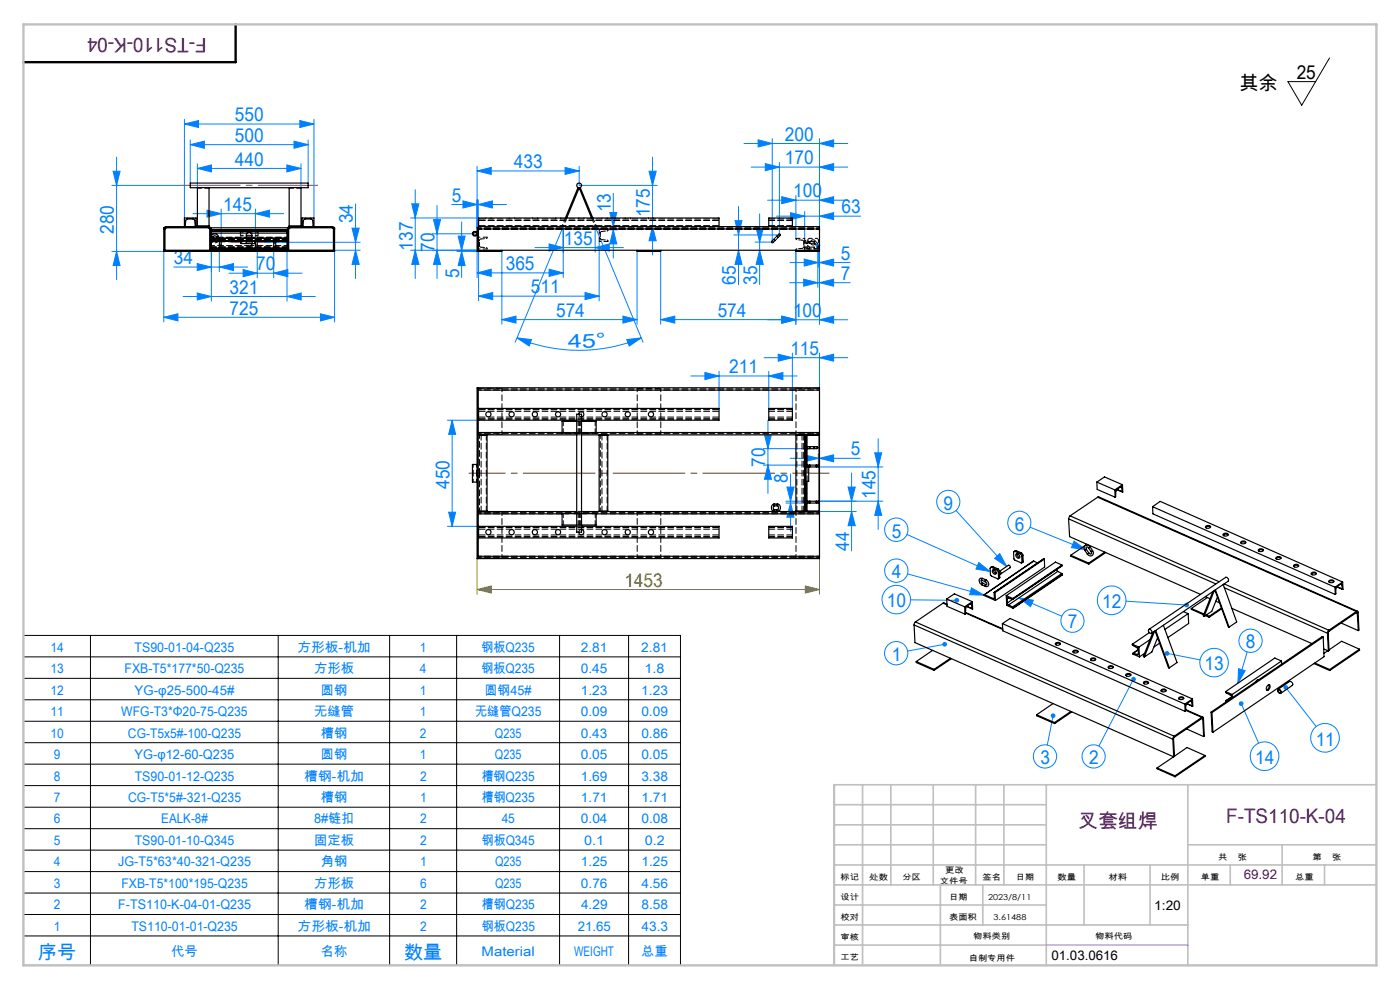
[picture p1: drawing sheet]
<svg xmlns="http://www.w3.org/2000/svg" width="297mm" height="210mm" viewBox="0 0 297 210" stroke-linecap="round" stroke-linejoin="round" font-family="sans-serif">
<g fill="none" stroke="#0080ff" stroke-width=".21">
<path d="M23.7 39.3h14.6M24 36.3h1.5l-.8 3zM24.7 33.3v26M39.1 26.3l3-.7v1.4zM39.1 25.3v20.9M39.1 26.3h27.5M40.4 30.7l3-.8v1.6zM40.4 29.7v9.1M40.4 30.7h25M41.9 35.7l3-.7v1.5zM41.9 34.7v5.1M41.9 35.7h22"/>
<path d="M60.9 35l3 .7-3 .8zM62.4 29.9l3 .8-3 .8zM63.6 25.6l3 .7-3 .7zM63.9 34.7v5.1M65.4 29.7v9.1M66.6 25.3v20.9M101.2 36.3l3-.8v1.5zM101.2 35.3v13M101.2 36.3h21.7M119.9 35.5l3 .8-3 .7zM122.9 35.3v4h16.5M137.7 36.3h1.5l-.8 3z"/>
<path d="M138.4 33.3v20.8M157.8 30.4h22M159.3 35.4h20.5M160.8 29.7l3 .7-3 .8zM162.3 34.7l3 .7-3 .8zM163.8 29.4v22h-3.6M165.3 34.5v15.3h-9.6M173.8 35.4l3-.7v1.5zM173.8 30.4l3-.7v1.5zM173.8 29.4v19.2M23.7 53.3h11.2M24.7 53.3l.8 3h-1.5z"/>
<path d="M34.7 53.1v15.2M36.9 56.6h15.6M40.9 45.3h19.3M41.8 55.9l3 .7-3 .8zM43.9 44.6l3 .7-3 .8zM44.8 52.9v11M46.5 56.6l3-.7v1.5zM46.5 52.8v4.8M46.9 44.3v7.7M48.6 58h15.5M51.6 57.2l3 .8-3 .7zM54.2 45.3l3-.7v1.5z"/>
<path d="M54.2 44.3v6.3M54.6 52.8v6.1M56.1 51.4h20.3M58.1 58l3-.8v1.5zM58.1 52.6v6.3M60.9 52.9v11M60.9 53.1h15.5M71 53.1v15.2M74.7 48.4h1.5l-.8 3zM75.4 53.1l.8 3h-1.5zM75.4 43.3v15.8M87.1 53.1h14.4"/>
<path d="M87.1 46.2h14.4M87.3 43.2h1.6l-.8 3zM88.1 53.1l.8 3h-1.6zM88.1 40.2v18.9M91.7 49.6h9M92 46.6h1.5l-.8 3zM92.7 53.1l.8 3h-1.5zM92.7 43.6v15.5M95.8 43.4h11.7M96.9 53.3h4.6M97.2 50.1h1.5l-.8 3zM97.9 53.3l.8 3h-1.5z"/>
<path d="M97.9 47.1v11.8M98.2 42.6l3 .8-3 .7zM101.2 57.9l3-.8v1.5zM101.2 53.3v5.6M101.2 57.9h18.3M101.5 43.4l3-.8v1.5zM101.5 42.4v5.7M101.5 48.1v15.7M106.5 53.3v15.5M113.5 52.5h18.8M116.5 57.1l3 .8-3 .7zM116.5 51.7l3 .8-3 .8z"/>
<path d="M119.5 58.9v-10.9l-10.2 24.6M125.8 48.1h1M125.9 47.7l.7 .7M126.3 52.5l3-.8v1.6zM126.3 47.6v5.9M126.3 48l10.1 24.6M126.6 47.7l-.7 .7M127.1 51.2v12.6M128.9 48.7h2.2M129.4 45.1h1.4l-.7 3zM130.1 48.7l.7 3h-1.4zM130.1 41v13.7"/>
<path d="M135.1 53.3v15.5M138.4 48.1l.8 3h-1.5zM140.2 53.3v15.5M155.9 46.8h1.5l-.7 3zM156.7 53.1l.7 3h-1.5zM156.7 43.8v16.6M160.4 48.4h1.5l-.8 3zM161.1 53.1l.8 3h-1.5zM161.1 45.4v15M162.8 42.5h17M164.7 45.9h17.9M165.8 41.7l3 .8-3 .7z"/>
<path d="M167.5 60h12.9M167.6 55.7h12.8M167.7 45.1l3 .8-3 .7zM168.8 41.5v9.1M168.8 53.3v15.5M170.5 59.2l3 .8-3 .7zM170.6 55l3 .7-3 .7zM170.7 44.9v5.7M173 52h1M173.1 51.7l.7 .7M173.5 51.5v9.5M173.6 52.6v4.1"/>
<path d="M173.8 55.7l3-.7v1.4zM173.8 45.9l3-.8v1.5zM173.8 53.1v15.7M173.8 60l3-.8v1.5zM173.8 42.5l3-.8v1.5zM173.8 51.7l-.7 .7M34.7 67.3l3-.7v1.5zM34.7 67.3h36.3M38.8 62.9h28.1M41.8 62.2l3 .7-3 .7zM60.9 62.9l3-.7v1.4zM68 66.6l3 .7-3 .8z"/>
<path d="M101.5 62.8l3-.8v1.6zM101.5 62.8h25.6M106.5 67.8l3-.7v1.4zM106.5 67.8h28.6M109.7 71.7l3 .3-.4 1.4zM109.7 71.7a34.1 34.1 0 0 0 26.3 0M124.1 62l3 .8-3 .8zM132.2 67.1l2.9 .7-2.9 .7zM133 72l3-.3-2.5 1.7zM140.2 67.8l3-.7v1.4zM140.2 67.8h28.6M146.5 79.8h22.6"/>
<path d="M149.5 79l3 .8-3 .7zM152.5 78.8v7.8M162.1 75.9h17.7M162.8 67.8h17M163.1 79.8l3-.8v1.5zM163.1 78.8v7.8M165.1 75.1l3 .8-3 .7zM165.8 67.1l3 .7-3 .8zM165.8 67.1l3 .7-3 .7zM168.1 74.9v11.7M173.8 67.8l3-.7v1.5zM173.8 75.9l3-.8v1.5z"/>
<path d="M173.8 74.9v7.4M94.9 89.1h6.6M95.9 89.1l.8 3h-1.5zM95.9 89.1v22.5M161.9 98.7h9.4M161.9 95.2h9.9M162.2 92.2h1.5l-.8 3zM162.9 98.7l.8 3h-1.5zM162.9 89.1v15.6M167.6 97.2h14.9M170.6 96.5l3 .7-3 .8zM173.6 96.2v2.5"/>
<path d="M173.6 99.1h13.7M173.8 97.2l3-.7v1.5zM185.6 96.1h1.4l-.7 3zM186.3 93.1v19.2M94.9 111.6h6.6M95.2 108.6h1.5l-.8 3zM166.7 106.3h4.6M166.7 106.7h4.6M166.9 103.3h1.6l-.8 3zM167.7 106.7l.8 3h-1.6zM167.7 100.5v12.2M173.6 106.3h13.7"/>
<path d="M173.8 108.5h7.8M179.9 103.3h1.5l-.7 3zM180.7 108.5l.7 3h-1.5zM180.7 100.3v16.6M186.3 106.3l.7 3h-1.4zM192.4 113.4l17.7 7.8M202.8 108.3l10.8 11.9M207.6 119.3l2.5 1.9-3.1-.5zM211 118.5l1.1-1.1 1.5 2.8zM218.5 111.8l11.9 4.8M227.9 114.8l2.5 1.8-3.1-.4zM192.5 121.7l16.3 4.6"/>
<path d="M193.2 127.2l9.8 .1M200.4 136.7l-7.9 1.4M206.1 124.7l2.7 1.6-3.1-.2zM216.1 126.8l3.1 .5-.6 1.4zM216.1 126.8l9.1 3.9M238.9 127.5l12.8 .8M247.6 138.6l7 1.4M264.6 138.3l-2 6.6M223.4 151.8l-1.2 6.2M240.5 144.1l-7.4 14.2M262.7 141.8l1.5 .5-1.6 2.6zM263.3 149.3l3.7 8.3"/>
<path d="M272.8 145.8l6.4 8.3"/>
<circle cx="190.1" cy="112.4" r="2.48"/>
<circle cx="201.2" cy="106.5" r="2.46"/>
<circle cx="216.2" cy="110.9" r="2.46"/>
<circle cx="190.1" cy="138.6" r="2.46"/>
<circle cx="190.1" cy="121" r="2.48"/>
<circle cx="190.2" cy="127.2" r="3"/>
<circle cx="227.5" cy="131.7" r="2.45"/>
<circle cx="235.8" cy="127.3" r="3"/>
<circle cx="265.3" cy="135.9" r="2.47"/>
<circle cx="257.6" cy="140.5" r="3"/>
<circle cx="281.1" cy="156.5" r="3"/>
<circle cx="221.7" cy="160.5" r="2.47"/>
<circle cx="232" cy="160.4" r="2.46"/>
<circle cx="268.2" cy="160.4" r="3"/>
</g>
<path d="M101.2 118.5v7.5M173.8 118v8M101.2 125.1l3-.8v1.5zM101.2 125.1h72.6M170.9 124.3l2.9 .8-2.9 .7z" fill="none" stroke="#808000" stroke-width=".21"/>
<g fill="none" stroke="#000" stroke-width=".21">
<path d="M282 12.3l-5.8 10-3-5h5.9M5 134.8h139.4v70h-139.4zM5 139.3h139.4M19.2 134.8v70M59 134.8v70M82.7 134.8v70M96.9 134.8v70M118.7 134.8v70M133.3 134.8v70M5 143.9h139.4M5 148.4h139.4M5 153h139.4"/>
<path d="M5 157.5h139.4M5 162.1h139.4M5 166.6h139.4M5 171.2h139.4M5 175.8h139.4M5 180.3h139.4M5 184.9h139.4M5 189.4h139.4M5 194h139.4M5 198.5h139.4"/>
</g>
<path d="M175.9 100.4h-76.4" fill="none" stroke="#f00" stroke-width=".21" stroke-dasharray="15.2 1.3 1.3 1.3" stroke-dashoffset="7.5"/>
<path d="M49.2 51.4h7" fill="none" stroke="#f00" stroke-width=".21" stroke-dasharray="15.2 1.3 1.3 1.3" stroke-dashoffset="13.6"/>
<path d="M38.4 39.3h29" fill="none" stroke="#f00" stroke-width=".21" stroke-dasharray="15.2 1.3 1.3 1.3" stroke-dashoffset="2.6"/>
<path d="M50 5.2v8h-45" fill="none" stroke="#000" stroke-width=".5"/>
<g fill="none" stroke="#c0c0c0" stroke-width=".35">
<path d="M177 179.2h45M177 175h45M177 170.7h45M183 166.5v38.2M189 166.5v21.2M198 166.5v21.2M207 166.5v21.2M213 166.5v21.2M222 166.5v38.3M252 179.2h40M252 166.5v38.3M272 179.2v8.5"/>
<path d="M292 166.5h-115v38.3M177 183.5h115M177 196.2h75M177 192h45M177 187.7h115M199.5 187.7v17.1M208.5 187.7v8.5M230 183.5v12.7M244 183.5v12.7M261 183.5v4.2M281 183.5v4.2M177 200.5h45"/>
</g>
<path d="M5 5.2h287v199.6h-287z" fill="none" stroke="#c0c0c0" stroke-width=".5"/>
<path d="M222 200.5h30" fill="none" stroke="#8000ff" stroke-width=".21"/>
<g fill="#0080ff">
<path d="M227.9 114.8l2.5 1.8-3.1-.4zM251.5 127.9a.5 .5 0 0 0 0 .9 .5 .5 0 0 0 .7-.4l-.5-.1 .5 .1a.5 .5 0 0 0-.2-.5 .5 .5 0 0 0-.5 0zM223 151.5a.5 .5 0 0 0 .1 .7 .5 .5 0 0 0 .7-.2 .5 .5 0 0 0-.3-.7l-.1 .5 .1-.5zM272.5 145.4a.49 .49 0 0 0-.1 .9 .49 .49 0 0 0 .8-.3 .49 .49 0 0 0-.6-.6h-.1l.3 .4zM262.9 148.9a.5 .5 0 0 0 .2 .8 .5 .5 0 0 0 .7-.4 .5 .5 0 0 0-.7-.5l.2 .5-.2-.5zM262.7 141.8l1.5 .5-1.6 2.6zM240.2 143.6a.49 .49 0 0 0-.1 .8 .49 .49 0 0 0 .7 0 .49 .49 0 0 0-.1-.8l-.2 .5 .2-.5zM247.3 138.2l-.2 .3 .5 .1-.5-.1a.5 .5 0 0 0 .5 .6 .5 .5 0 0 0 .5-.7 .5 .5 0 0 0-.8-.2zM216.1 126.8l3.1 .5-.6 1.4zM200.1 136.3a.51 .51 0 0 0 .1 .8 .51 .51 0 0 0 .7-.5l-.5 .1 .5-.1-.1-.2a.47 .47 0 0 0-.7-.1zM202.7 126.9a.5 .5 0 0 0 0 .9 .5 .5 0 0 0 .8-.5h-.5h.5a.53 .53 0 0 0-.8-.4zM206.1 124.7l2.7 1.6-3.1-.2zM207.6 119.3l2.5 1.9-3.1-.5zM211 118.5l1.1-1.1 1.5 2.8z"/>
<path d="M170.5 59.2l3 .8-3 .7zM173.8 60l3-.8v1.5z"/>
</g>
<path d="M170.9 124.3l2.9 .8-2.9 .7zM101.2 125.1l3-.8v1.5z" fill="#808000"/>
<g fill="#0080ff">
<path d="M173.8 55.7l3-.7v1.4zM170.6 55l3 .7-3 .7zM173.8 45.9l3-.8v1.5zM167.7 45.1l3 .8-3 .7zM173.8 67.8l3-.7v1.5zM165.8 67.1l3 .7-3 .8zM173.8 75.9l3-.8v1.5zM165.1 75.1l3 .8-3 .7zM163.1 79.8l3-.8v1.5zM149.5 79l3 .8-3 .7z"/>
<path d="M101.5 62.8l3-.8v1.6zM124.1 62l3 .8-3 .8zM165.8 41.7l3 .8-3 .7zM173.8 42.5l3-.8v1.5zM162.3 34.7l3 .7-3 .8zM173.8 35.4l3-.7v1.5zM160.8 29.7l3 .7-3 .8zM173.8 30.4l3-.7v1.5zM140.2 67.8l3-.7v1.4zM165.8 67.1l3 .7-3 .7zM106.5 67.8l3-.7v1.4zM132.2 67.1l2.9 .7-2.9 .7zM98.2 42.6l3 .8-3 .7zM101.5 43.4l3-.8v1.5zM101.2 36.3l3-.8v1.5zM119.9 35.5l3 .8-3 .7zM101.2 57.9l3-.8v1.5zM116.5 57.1l3 .8-3 .7zM116.5 51.7l3 .8-3 .8zM126.3 52.5l3-.8v1.6zM170.6 96.5l3 .7-3 .8zM173.8 97.2l3-.7v1.5zM34.7 67.3l3-.7v1.5zM68 66.6l3 .7-3 .8zM40.4 30.7l3-.8v1.6zM62.4 29.9l3 .8-3 .8z"/>
<path d="M39.1 26.3l3-.7v1.4zM63.6 25.6l3 .7-3 .7z"/>
<path d="M43.9 44.6l3 .7-3 .8zM54.2 45.3l3-.7v1.5zM51.6 57.2l3 .8-3 .7zM58.1 58l3-.8v1.5z"/>
<path d="M41.8 55.9l3 .7-3 .8zM46.5 56.6l3-.7v1.5z"/>
<path d="M109.7 71.7l3 .3-.4 1.4zM133 72l3-.3-2.5 1.7z"/>
<path d="M88.1 53.1l.8 3h-1.6zM87.3 43.2h1.6l-.8 3zM130.1 48.7l.7 3h-1.4zM129.4 45.1h1.4l-.7 3zM186.3 106.3l.7 3h-1.4zM185.6 96.1h1.4l-.7 3zM167.7 106.7l.8 3h-1.6zM166.9 103.3h1.6l-.8 3zM162.9 98.7l.8 3h-1.5zM162.2 92.2h1.5l-.8 3z"/>
<path d="M92 46.6h1.5l-.8 3zM92.7 53.1l.8 3h-1.5zM97.2 50.1h1.5l-.8 3zM97.9 53.3l.8 3h-1.5zM137.7 36.3h1.5l-.8 3zM138.4 48.1l.8 3h-1.5zM160.4 48.4h1.5l-.8 3zM161.1 53.1l.8 3h-1.5zM155.9 46.8h1.5l-.7 3zM156.7 53.1l.7 3h-1.5zM95.9 89.1l.8 3h-1.5zM95.2 108.6h1.5l-.8 3zM179.9 103.3h1.5l-.7 3zM180.7 108.5l.7 3h-1.5zM74.7 48.4h1.5l-.8 3zM75.4 53.1l.8 3h-1.5zM24 36.3h1.5l-.8 3zM24.7 53.3l.8 3h-1.5z"/>
<path d="M41.8 62.2l3 .7-3 .7zM60.9 62.9l3-.7v1.4z"/>
<path d="M41.9 35.7l3-.7v1.5zM60.9 35l3 .7-3 .8z"/>
</g>
<g fill="none" stroke="#000" stroke-width=".25">
<path d="M41.9 39.8h-1.5v-1h25v1h-1.5M44.3 39.8h17M122.6 39.8l-2.7 6.4M122.7 39.8l.2 .1M122.9 39.9l-2.7 6.3M122.9 39.9l2.6 6.3M123 39.8l-.1 .1M123.1 39.8l2.7 6.4M34.8 48.3l-.1 5h36.3l-.1-5M34.9 53.1v.2M35 48.6v4.5M35.2 48.3l-.2 .3"/>
<path d="M35.2 48.1l-.4 .2-.1 .3h.3M35.2 48.3h9M35.2 48.1v.2M39.1 46.2h2.5v1.9l-.2-.2-.1-1.2-.3-.2h-1.5l-.1 .2-.1 1.2-.2 .2zM41.9 48v-8.2h2.4v8.2l-9.1 .1M41.9 47.9h2.4M44.2 48.3l.3 .3M44.2 48.3l.1-.2 .4 .2v.3M44.5 48.6h.2M44.5 48.6v4.5M44.6 53.1v.2M44.7 48.3h16.4"/>
<path d="M44.7 48.6v4.5h-10M44.8 51l-.1-.1 .1 .3M44.8 48.9v.1M44.8 49.1v.4M44.8 52.8v.1M44.8 52.6v.2M44.8 51.1h.1M44.8 52.9v.2h16.1v-.2M44.8 51.1h1.7M44.8 48.9h16.1M44.8 49v.1M44.8 49.5v.4"/>
<path d="M44.8 51.1v1.5M44.8 49h16.1M44.8 49.1h16.1M44.8 49.5h7.7M44.8 52.6h13.3M44.8 52.9h16.1M44.8 52.8h16.1M45.1 50.3a.46 .46 0 0 1 .8 0M45.1 50.3l-.2 .1a.54 .54 0 0 1 .1-.7 .54 .54 0 0 1 .6-.1l.5 .2 .2 .5M45.1 50.3v.3M45.1 50.5h.8M45.9 50.3l.2 .1 .2-.1"/>
<path d="M45.9 50.3v.3M46.3 50.3v.3M46.3 50.5h6.2M46.5 50.6v.4M46.5 51v1.8M46.5 51h.4M46.9 50.6v.4M46.9 51v1.8M46.9 51.1h7.3M46.9 51.1h4.2M51.1 51.1v.6h3v-.6M52.4 50.3h1"/>
<path d="M52.4 50.4h.9M52.5 49.5h.7M52.5 49.5a.63 .63 0 0 0 0 1M52.5 50.5l.2 .1M53.2 50.5l-.2 .1M53.2 49.5h.1a.62 .62 0 0 1-.1 1M53.2 49.5h7.7M53.2 50.5h7.7M54.1 51.1h.1M54.2 51v1.8M54.2 50.6v.4M54.2 51h.4"/>
<path d="M54.6 51v1.8M54.6 50.6v.4M54.6 51.1h6.3M58.1 52.6v-1a.26 .26 0 0 1 0-.3 .26 .26 0 0 1 .4 0 .26 .26 0 0 1 0 .3v1M58.1 52.6l.1 .2 .3-.2M58.5 52.6h2.4M60.9 48.9v.1M60.9 49.1v.4M60.9 52.8v.1M60.9 52.6v.2M60.9 51.1h.1M60.9 50.6h-16.1v.5"/>
<path d="M60.9 49v.1M60.9 49.5v1.6M60.9 51.1v1.5M61 48.6h.2M61 48.6v4.5h10M61.1 53.1v.2M61.2 48.6v4.5M61.3 47.9h2.6M61.5 48.3l-.3 .3M61.5 48.3v-.2h-.2l-.3 .5M61.5 48.3h9M63.9 48v-8.2h-2.6v8.2l9.2 .1"/>
<path d="M64.1 46.2h2.5v1.9l-.2-.1-.1-1.3-.3-.2h-1.3l-.2 .1-.2 1.4-.2 .1zM70.5 48.3l.2 .3M70.5 48.1l.4 .2 .1 .3h-.3M70.5 48.1v.2M70.7 48.6v4.5M70.9 53.1v.2M101.5 48.3v-.2h72.3v.5M101.5 48.3h-.3v5h5.3v-.2M101.5 48.3v5M101.5 48.6h72.3M101.5 53.1h72.3M101.5 48.1v-1.9h51v1.9"/>
<path d="M135.1 53.1v.2h5.1v-.2M163.1 48.1v-1.9h5v1.9M173.8 48.6v4.7h-5v-.2M101.2 98.5h-1v3.8h1M101.5 91.7v17.3M101.5 82.3v.5M101.5 82.8v8.9M101.5 92.3h1.8v16.1h-1.8M101.5 82.8h72.3M101.5 92.2h20.8M101.5 91.7h17.7M122.3 87.9h1.1v25h-1.1z"/>
<path d="M122.3 89.1h-20.8v-2.5h51v2.5h-29.1M122.3 89.4h-3.1v2.5h3.1M122.8 87.9a.55 .55 0 0 1 .5-.6 .55 .55 0 0 1 .6 .6 .55 .55 0 0 1-.5 .5M123.4 89.4h3.1v2.5h-3.1M126.5 91.7h47.3M127.1 92.3h1.8v16.1h-1.8zM163.1 86.6h5v2.5h-5zM170.7 92.3v16.1M170.9 92.3h.1M170.9 92.3h-2.1v16.1h2.1M170.9 92.3v16.1M171 99.1h.6v3h-.6"/>
<path d="M171 92.3h.2M171 92.3v16.1M171.2 92.3h2.6M171.2 92.3v2.4M171.2 95.2v3.9M171.8 94.7h-.4a.29 .29 0 0 0-.4 .1 .29 .29 0 0 0 0 .4 .29 .29 0 0 0 .4 0h.4M171.8 98.7h-.5v.4h.5M171.8 94.7v.5M171.8 95.2h.9M171.8 94.7h.9M171.8 98.7v.4M171.8 99.1h1.4"/>
<path d="M171.8 98.7h1.4M172.7 94.7h.3a.29 .29 0 0 1 .4 .1 .29 .29 0 0 1 0 .4 .29 .29 0 0 1-.4 0h-.3M172.7 94.7v.5M173.2 98.7h.4v.4h-.4M173.2 98.7v.4M173.8 92.3v16.1M173.8 82.8v-.5h-72.6v36.2h72.6v-.5M173.8 91.7v.5h-50.4M173.8 82.8v8.9M101.5 118v.5M101.5 109v9M101.5 118h72.3"/>
<path d="M101.5 108.5h20.8M101.5 109h17.7M122.3 111.6h-20.8v2.5h51v-2.5h-29.1M122.3 108.9h-3.1v2.5h3.1M123.4 112.3a.56 .56 0 0 1 .5 .6 .56 .56 0 0 1-.6 .5 .56 .56 0 0 1-.5-.5M123.4 108.5h50.4v.5M123.4 108.9h3.1v2.5h-3.1M126.5 109h47.3M163.1 111.6h5v2.5h-5zM164.3 106.9a.82 .82 0 0 0-.6 .8 .82 .82 0 0 0 .6 .8l-.2-.2 .2-.2M164.3 107.3a.49 .49 0 0 0 0 .8M164.3 106.9l-.2 .2 .2 .2"/>
<path d="M164.3 108.1h.6M164.3 107.3h.6M164.3 106.9h.6M164.9 106.9a.76 .76 0 0 1 .7 .8 .76 .76 0 0 1-.8 .7l.1-.3M164.9 107.3a.45 .45 0 0 1 .3 .4 .45 .45 0 0 1-.3 .4M164.9 106.9l-.1 .2 .1 .2M170.9 108.4h.1M171 108.4h.2M171.2 108.4h2.6M171.2 102.1v6.3M171.8 106.3h-.5v.4h.5M171.8 106.3v.4"/>
<path d="M171.8 106.3h1.4M171.8 106.7h1.4M173.2 106.3h.4v.4h-.4M173.2 106.3v.4M173.8 109v9M215.3 117h-.2l-.1 .2 .1 1.5 1.5 .7 .2-.1M215.3 117l1.1 .5M215.6 116.8l-.5 .2M215.6 116.8l-.3 .2M215.6 116.8l1.1 .5M215.6 117.5a.57 .57 0 0 1 .6 .3 .57 .57 0 0 1-.1 .6 .62 .62 0 0 1-.5-.9zM215.8 117.4v.5l.5 .3"/>
<path d="M216.4 117.5l.3 .4M216.7 117.3l.3 .4M216.7 117.3l-.3 .2M216.7 117.9l.1 1.4M217 117.7l-.3 .2M217 117.7l.1 1.4M217.1 119.1l-.4 .3M217.1 119.1l-.3 .2M219.3 119l-10.5 7.1M219.3 119l.8 .4M221.4 118.6l-10.5 7.1M221.4 118.6l-10.4 7.1"/>
<path d="M221.4 118.6h.1M221.5 118.6l-10.4 7.1M221.5 118.6l.1 1.7-10.4 7.1M225.3 119.9l-10.4 7.1M225.3 119.9l-1.4-.7-10.4 7.2M225.3 119.9v.1M225.3 120l-10.5 7.1M225.3 120l-10.4 7.1M226.7 110.1l.2 3.7 27.8 12.3M226.7 110.1l31.2 13.8M227 109.4l-.3 .7M227 109.4l31.6 14"/>
<path d="M227.2 117.8v.2l3.8 1.7M227.2 117.8l3.8 1.6M230.2 116.8l.5 .7M230.5 116.5l-.3 .3M230.5 116.5l.5 .8M230.6 115.5l-3.4 2.3M230.7 117.5h.1M230.9 116.2a.29 .29 0 0 0-.4-.2 .29 .29 0 0 0 0 .5M230.9 116.2l.6 .8M231 119.4v.3M231 117.3l-.3 .2M231.2 116a.68 .68 0 0 0-1-.3 .68 .68 0 0 0 0 1.1"/>
<path d="M231.2 116l-.3 .2M231.2 116l.6 .8M231.5 117a.3 .3 0 0 1 0 .5 .3 .3 0 0 1-.5-.2M231.8 116.8a.67 .67 0 0 1-.1 1 .67 .67 0 0 1-1-.3M231.8 116.8l-.3 .2M232.7 102.3l3.8 1.6M232.7 102.3l1.6-1.1 3.8 1.6M232.7 102.3l.1 1.5 3.8 1.7M232.9 105.5l.2-.1 54.9 24.3M232.9 105.5l-5.9 3.9M232.9 105.5l54.9 24.2M234.4 117.1l-3.4 2.3"/>
<path d="M234.6 117.2l-3.6 2.5M236.5 103.9l.1 1.6M236.9 103.8l1.2 .6M236.9 103.8l-.2 .3-.1 1.4M237 103.8l1.1 .5M237.7 103.3l.2 .1M237.7 103.3l-.8 .5M237.9 103.4l.2 .9M238.1 102.8l.1 1.6-.1-.1M238.1 102.8l-1.6 1.1M244.5 107.5l1.6-1.1 38.7 17.1M244.5 107.5l38.7 17.1"/>
<path d="M244.5 107.5l.1 1.5 38.7 17.1M255.8 111.6a.67 .67 0 0 1 1 .2 .57 .57 0 0 1-.6 .3 .57 .57 0 0 1-.4-.5zM256.8 111.8l-.7-.2-.3 .3M259.5 113.3a.58 .58 0 0 1 .6-.2 .58 .58 0 0 1 .4 .4 .61 .61 0 0 1-1-.1zM260.5 113.5l-.6-.2-.4 .2M263.2 115a.55 .55 0 0 1 .6-.3 .55 .55 0 0 1 .4 .5 .6 .6 0 0 1-1-.2zM264.3 115.1l-.5-.2-.6 .3M267 116.5a.54 .54 0 0 1 .6-.1 .54 .54 0 0 1 .4 .4 .6 .6 0 0 1-1.1-.1zM268 116.8l-.6-.2-.5 .2M270.8 118.2a.53 .53 0 0 1 .5-.2 .53 .53 0 0 1 .4 .5 .6 .6 0 0 1-1-.2zM271.7 118.4l-.6-.2-.4 .3M274.5 119.9a.53 .53 0 0 1 .6-.2 .53 .53 0 0 1 .3 .4 .64 .64 0 0 1-1-.1z"/>
<path d="M193.9 132.6l54.9 24.2M193.9 132.6l.2 3.7 54.9 24.2M194.2 131.9l-.3 .7M194.2 131.9l54.9 24.3M197.8 138l-3.4 2.3M200.1 127.9h.1l.7 .3M200.1 127.9l-5.9 4M200.1 127.9l.8 .4M200.8 127.1l3.8 1.6M200.8 127.1l1.7-1.1 3.8 1.6M200.8 127.1l.1 1.5 3.8 1.7M201.6 139.6l-3.4 2.4"/>
<path d="M201.8 139.7l-3.6 2.5M204.6 128.7l.1 1.6M204.8 130.1l-.1 .2M204.8 129.9l7.9 3.5M204.8 130l7.9 3.5M205.1 128.6l-.2 .3-.1 1.2M205.1 128.6l1.2 .6M205.1 128.6l1.1 .5M205.8 128.1l.3 .1M206.1 128.2l-.3-.1-.7 .5M206.1 128.2l.1 .9M206.3 127.6v1.6l-.1-.1"/>
<path d="M206.3 127.6l-1.7 1.1M208.3 123.1l-.1-.1a.4 .4 0 0 0 .3 .7M208.3 123.1l.7 .3M208.3 124.1l.8 .3M208.4 122.7a.59 .59 0 0 0-.7 .3 .59 .59 0 0 0 .2 .7l.4 .4M208.4 122.7l-.2 .1 .1 .3M208.4 122.7l.8 .3M208.5 123.7l-.2 .1v.3M208.5 123.7l.7 .3M208.8 126.1v.2l2.4 1.1M208.8 126.1l2 .9M209 123.4a.35 .35 0 0 1 .3 .2 .35 .35 0 0 1-.1 .4"/>
<path d="M209.2 123a.75 .75 0 0 1 .6 .7 .75 .75 0 0 1-.5 .8l-.2-.1M209.2 123l-.2 .2v.2M209.2 124l-.2 .2 .1 .2M210.4 120.4l-.4 .1 .2 1.6 1.5 .7 .1-.1M210.4 120.4l1.1 .5M210.6 120.9a.57 .57 0 0 1 .6 .2 .57 .57 0 0 1-.1 .7 .65 .65 0 0 1-.5-.9zM210.6 120.2l-.5 .2M210.6 120.2l-.2 .2M210.6 120.2l1.1 .5M210.8 120.8l.1 .5 .4 .3M211 126.9l-.2 .1M211 125.7v1.2"/>
<path d="M211 125.7h.1M211.1 125.7l.1 1.7M211.5 120.9l.3 .4M211.7 120.7l.3 .4M211.7 120.7l-.2 .2M211.8 121.3v1.4M212 121.1l-.2 .2M212 121.1l.1 1.4M212.1 121.7a.26 .26 0 0 0 .3-.3 .26 .26 0 0 0-.4-.2l1.9-1.3 .3 .1 .1 .4-2 1.3M212.1 122.5l-.3 .3M212.1 122.5l-.3 .2M212.7 132.3l1.6-1.1 38.7 17.1"/>
<path d="M212.7 132.3l38.7 17.1M212.7 132.3v1.5l38.7 17.1M213.5 126.4l1.4 .6M213.5 126.4l.1 2 1.3 .6M213.6 127l.1 .9M213.7 127.9l.3 .4M213.9 126.9l1 .2M213.9 126.9l-.2-.1-.1 .2M213.9 126.9l-.3 .1M214 128.3l.8 .5M214.8 128.8l.1 .1M214.8 127.1l-1.1 .8"/>
<path d="M214.9 127v.1M214.9 128.9v.1M223.9 136.4a.57 .57 0 0 1 1 .2 .54 .54 0 0 1-.5 .3 .54 .54 0 0 1-.5-.5zM224.2 120.8l.2 .4M224.4 121.2l-10.4 7.1M224.4 121.2l.8 .5M224.9 136.6l-.6-.2-.4 .3M225.2 121.7l.2 .1M225.2 121.7l-10.4 7.1M225.4 121.8l-10.5 7.1M225.4 121.8l-10.5 7.2M227.8 138l.4-.1a.36 .36 0 0 1 .5 .3 .36 .36 0 0 1-.5 .3l-.5-.1-.1-.2z"/>
<path d="M228.7 138.3l-.7-.2-.4 .2M231.4 139.8a.59 .59 0 0 1 .5-.3 .59 .59 0 0 1 .5 .4 .64 .64 0 0 1-1-.1zM232.4 139.9l-.4-.2-.6 .3M240.2 136.7l.1 .2 1.1 .6 .1 .3M240.2 136.7l1.4 .6M240.5 138.6l-.2 .1 1.4 .6M240.5 138.6l.8 .2M241.5 137.8l-1.2 .8M241.5 137.8v.9M241.5 137.9l-1 .7M241.5 138.7l-.1 .2-.1-.1M241.5 138.7l-.2 .1"/>
<path d="M241.6 137.3l.1 2M242.8 138.6l-1.1 .7M243.7 133.5a.47 .47 0 0 1 .6 .3 .47 .47 0 0 1-.2 .6l-.4-.5zM243.7 133.5l16.3-11a.54 .54 0 0 1 .5 .2 .54 .54 0 0 1 0 .6l-16.2 11M243.8 134.2l-3.6 2.5M244 135.7l-2.4 1.6M244.6 134.1l-2 5.1 .1 .2M244.9 133.9l-2.2 5.5M245 133.8l2.9 7.9h.2M245.2 133.7l2.9 8M245.6 135.3l-1.2 3-1.7 1.1M246 136.4l-1.2 .9"/>
<path d="M246.8 132.6l2.9 7.9-1.6 1.2M251.1 129.7l1 .5M252.1 130.2l-5 3.3M252.1 130.2l.1 2-4.4 3M252.7 129.1l2.7 1.1M252.7 129.1v.1l2.6 1.2M255.7 130.6l.8 .3M255.7 126.6l1 .4M255.9 130.4l.6 .3M256.2 126.7l-3.5 2.4M256.5 130.7v.2M257.3 125.5l-2 5.1 .1 .2"/>
<path d="M257.6 125.3l-2.2 5.5M257.7 125.2l2.9 7.8h.1M257.8 125.1l2.9 7.9M257.9 127.5l.8 .4M258.3 126.7l-1.2 3-1.7 1.1M259.1 129l-2.6 1.7M259.2 129.1l-2.7 1.8M259.5 124l2.9 7.9-1.7 1.1M259.7 123.9l22.2 9.8M259.7 124.7l21.9 9.6M261.3 129l17 7.5M275.5 120.1l-.7-.2-.4 .2"/>
<path d="M278.2 121.6a.53 .53 0 0 1 .6-.3 .53 .53 0 0 1 .4 .5 .62 .62 0 0 1-1-.2zM279.2 121.7l-.6-.1-.4 .2M280.7 135.1l-.2-.1-23.6 16.1M280.7 135.1l-23.6 16.1M280.7 135.1l.2 4.2-23.6 16M280.8 137.6l1 .5M281.6 134.3l.2 3.8M281.7 138l-.9 .6M281.8 134.2l-.2 .1M281.8 134.2l.1 3.8-.1 .1M281.9 133.7l-.3 .6M281.9 133.7v.2"/>
<path d="M281.9 133.9l-.1 .3M282 123.1a.54 .54 0 0 1 .5-.1 .54 .54 0 0 1 .4 .4 .6 .6 0 0 1-1-.1zM283 123.4l-.6-.2-.5 .2M283.2 124.6l.1 1.5M283.6 124.5l1.2 .5M283.6 124.5l-.2 .4-.1 1.2M283.6 124.5l1.2 .4M284.4 123.9l.3 .1M284.4 123.9l-.8 .6M284.5 132.1l3.6 1.7M284.7 124l.1 .9M284.8 123.5l.1 1.5-.1-.1"/>
<path d="M284.8 123.5l-1.6 1.1M287.8 129.7h.2l.1 .2M287.8 129.7v.2M287.8 129.7l-5.9 4M287.8 129.9l.1 .1M287.8 129.9l-5.9 4M287.9 130l.2 3.8M288.1 129.9l-.2 .1M288.1 129.9l.2 3.8-.2 .1M288.4 137.7v.2l-6.3 4.3M288.4 137.7l-6.3 4.3M288.4 137.7l-3.8-1.7-2.7 1.9"/>
<path d="M194.4 140.3v.2l3.8 1.7M194.4 140.3l3.8 1.7M198.2 142v.2M219.9 151.6v.2l3.8 1.7M219.9 151.6l3.8 1.7M223.4 149.3l-3.5 2.3M223.7 153.3v.2M227.2 150.9l-3.5 2.4M227.4 151l-3.7 2.5M235.2 141.3a.59 .59 0 0 1 .9 .3 .56 .56 0 0 1-.5 .2 .56 .56 0 0 1-.5-.4zM236.1 141.6l-.5-.2-.5 .2M238.9 143a.57 .57 0 0 1 1 .2 .61 .61 0 0 1-1.1-.1z"/>
<path d="M239.9 143.2l-.6-.2-.4 .3M242.6 144.7a.53 .53 0 0 1 .6-.2 .53 .53 0 0 1 .4 .4 .64 .64 0 0 1-1-.1zM243.6 144.9l-.6-.2-.4 .2M246.3 146.4a.53 .53 0 0 1 .6-.3 .53 .53 0 0 1 .4 .5 .64 .64 0 0 1-1-.2zM247.4 146.5l-.7-.1-.4 .2M248.8 156.8l.2 3.7M249 156.7l-.2 .1M249 156.7l.2 3.7-.2 .1M249.1 156.2l-.3 .6M249.1 156.2v.2M249.1 156.4l-.1 .3M250.1 147.9a.54 .54 0 0 1 .6-.1 .54 .54 0 0 1 .4 .4 .6 .6 0 0 1-1.1-.1z"/>
<path d="M251.1 148.2l-.5-.2-.6 .2M251.4 149.4v1.5M251.5 150.7l-.1 .2M251.5 150.5l3.7 1.6M251.5 150.7l3.5 1.5M251.7 154.6l3.6 1.6M251.7 149.3l1.3 .5M251.8 149.3l1.1 .4M252.6 148.7l.2 .1M252.6 148.7l-1 .7-.1 1.3M252.8 148.8l.1 .9M253 148.3v1.5l-.1-.1"/>
<path d="M253 148.3l-1.6 1.1M255 152.2l.2-.1 .1 .3M255 152.2l-5.9 4M255 152.2v.2M255 152.4l.2 .1M255 152.4l-5.9 4M255.2 152.5l.1 3.7M255.3 152.4l-.1 .1M255.3 152.4l.2 3.7-.2 .1M256.9 151.1l.2 .1M256.9 151.1l.2 4.1 .2 .1M257.1 151.2l.2 4.1"/>
<path d="M260 146.7l.1 .3 1 .5 .2 .3M260 146.7l1.4 .6M260.2 148.6h-.1l.1 .2M260.2 148.6l.3 .1M261.3 147.8l-1.2 .8M261.3 147.8v.3M261.3 147.9l-1.1 .7M261.4 147.3v.7M266.8 144.2l.1 .1M266.9 144.2h-.2l-.3 .4M268.9 145.5a.37 .37 0 0 1 .5-.1 .37 .37 0 0 1-.1 .6v.1a.38 .38 0 0 1-.5 .3 .38 .38 0 0 1-.1-.6zM269.2 145.3a.84 .84 0 0 1-.5 1.1"/>
<path d="M271.1 146.3a.47 .47 0 0 1 .6 .2 .47 .47 0 0 1-.2 .6l-.3-.2zM271.1 146.2l2.5-1.6a.56 .56 0 0 1 .5 .2 .56 .56 0 0 1 0 .6l-2.4 1.7M271.2 146.4a.32 .32 0 0 1 .4 .1 .32 .32 0 0 1-.1 .5l-.3-.3zM271.9 140.2l-10.5 7.1M271.9 140.2l-1.5-.6-10.4 7.1M271.9 140.2v.7M278.7 140.7l3.4 1.5M278.9 140.6l3.2 1.4M282.1 142v.2M245.5 162.9l3.8 1.7M245.5 162.9v.2l3.8 1.7M249 160.5l-3.5 2.4"/>
<path d="M249.3 164.6v.2M255.6 160.3l-3.8-1.7-2.6 1.8M255.6 160.3l-6.3 4.3M255.6 160.3v.2l-6.3 4.3"/>
<circle cx="122.9" cy="39.3" r=".49"/>
<circle cx="100.7" cy="49.6" r=".34"/>
<circle cx="100.7" cy="49.6" r=".5"/>
<circle cx="103.6" cy="87.9" r=".54"/>
<circle cx="108.5" cy="87.9" r=".55"/>
<circle cx="113.5" cy="87.9" r=".54"/>
<circle cx="118.4" cy="87.9" r=".54"/>
<circle cx="128.2" cy="87.9" r=".54"/>
<circle cx="133.2" cy="87.9" r=".54"/>
<circle cx="138.1" cy="87.9" r=".55"/>
<circle cx="103.6" cy="112.9" r=".55"/>
<circle cx="108.5" cy="112.9" r=".56"/>
<circle cx="113.5" cy="112.9" r=".55"/>
<circle cx="118.4" cy="112.9" r=".55"/>
<circle cx="128.2" cy="112.9" r=".55"/>
<circle cx="133.2" cy="112.9" r=".55"/>
<circle cx="138.1" cy="112.9" r=".56"/>
</g>
<g fill="none" stroke="#000" stroke-width=".21" stroke-dasharray="1.3 .6">
<path d="M122.6 39.8h.1M123 39.8h.1M34.8 48.6h.2M35.3 48.3h-.5M35.3 48.3v-.2M39.8 46.2v.2M40.9 46.4v-.2M44.3 48.1v.2M44.5 48.6h.3M44.7 48.3h-.4M44.8 50.2l.1-.1 .3 .1M44.9 50.5v.1"/>
<path d="M44.9 49.9v.6M44.9 50.5h.3M45.2 50.9v-.3M46 50.6v.3M46 50.5h.4M46.4 50.9v-.3M46.4 50.2l-.2-.1-.2 .1M46.6 51h.4M46.6 52h.4M47 52.6h-.4M47 51.1h-.4M47 50.9h-.4"/>
<path d="M52.5 51h.1M52.5 51h.2M52.6 52.1h-.1M52.7 52.2l-.2-.1M52.7 50.6h.3M52.9 52.2h-.2M52.9 52.2h.1M53.2 52.1l-.2 .1M53.5 51.6l-.3 .5M54.2 51h.4M54.2 52h.4M54.6 52.6h-.4"/>
<path d="M54.6 51.1h-.4M54.6 50.9h-.4M58.1 51.4l.2 .2 .2-.2M58.1 52.6l.2-.2 .2 .2M58.5 52.6h-.4M61 48.6h.3M61.5 48.3h-.4M61.5 48.3v-.2M64.8 46.2v.2M65.9 46.4v-.2M70.5 48.1v.2M70.8 48.6h.2"/>
<path d="M70.9 48.3h-.4M101.2 52.2h.3M101.5 50.9h-.3M101.5 52.2h.2M101.7 52.1l.4 .3M101.7 51l.4-.3M101.7 50.9h-.2M103.1 46.2v.2M103.3 52.7l-.1-.2M103.3 52.8v-.1M103.3 50.3v.1M103.3 50.4l-.1 .2"/>
<path d="M104.2 46.4v-.2M108 46.2v.2M109.1 46.4v-.2M112.9 46.2v.2M114 46.4v-.2M117.9 46.2v.2M119 46.4v-.2M119.3 47.9l.2 .1M122.8 46.2v.2M123.9 46.4v-.2M126.3 48l.2-.1M127.1 50.6h.3"/>
<path d="M127.3 50.5l.4 .3M127.3 49.4l.4-.3M127.4 49.3h-.3M127.7 46.2v.2M128.8 46.4v-.2M129 51.1l-.2-.2M129 51.2v-.1M129 48.8l-.2 .2M129 48.7v.1M132.6 46.2v.2M133.7 46.4v-.2M137.6 46.2v.2"/>
<path d="M138.7 46.4v-.2M163.7 51.2v.3h.3M163.7 51.2h.3v.3M164 51.5l.4-.5M164.1 50.8l-.4 .4M165.1 50.4l.4-.5M165.2 49.7l-.4 .4M165.5 49.9v-.2h-.3M165.5 49.9h-.3v-.2M168.1 47.9h-5M168.1 46.4h-5M168.1 46.8h-5"/>
<path d="M168.9 53l.1-.2M168.9 53.1v-.1M168.9 50.6v.1M168.9 50.7l.1 .1M170.5 52.3l-.4 .4M170.5 51.3l-.4-.4M170.7 51.1h.2M170.9 51.1h.1M171 52.6l.2 .2M171.4 52.6l.2 .2M171.8 50.6l-.3 .1-.1 .3M173.4 52.8l.2-.2"/>
<path d="M173.6 51l-.1-.3-.3-.1M173.8 52.8l.1 .1M101.5 92.1h5M101.5 99.7h-.3M101.7 99.7h-.2M106.5 82.4h-5M122.4 89.4h.2M122.6 91.9h-.2M122.9 89.4h-.3M122.9 91.9h-.3M123.1 91.9h-.2M123.1 89.4h-.2"/>
<path d="M123.1 91.9h.3M123.4 89.4h-.3M127.3 99.7h-.2M135.2 92.1h5M140.2 82.4h-5M168.1 87.3h-5M168.1 88.5h-5M168.1 86.9h-5M168.1 88.8h-5M168.1 86.8h-5M168.1 88.9h-5M168.9 92.1h5"/>
<path d="M171.2 94.7l.2 .2-.2 .2M171.2 94.7v.4M171.6 99v-.4M171.8 95.1v-.4M171.9 98.6v.4M172.7 95.1v-.4M173 99v-.4M173.3 95.1l-.2-.2 .2-.2M173.4 98.6v.4M173.9 82.4h-5M101.2 101h.3M101.5 118.4h5"/>
<path d="M101.5 101h.2M106.5 108.6h-5M122.4 111.4h.2M122.6 108.9h-.2M122.6 108.9h.3M122.6 111.4h.3M122.9 111.4h.2M122.9 108.9h.2M123.1 108.9h.3M123.4 111.4h-.3M127.1 101h.2M135.2 118.4h5"/>
<path d="M140.2 108.6h-5M164.3 108.1l.1 .2-.1 .2M164.3 107.3l.1-.2-.1-.2M165 107.3l.1-.2-.1-.2M165 108.1l.1 .2-.1 .2M168.1 112.3h-5M168.1 113.5h-5M168.1 113.8h-5M168.1 111.9h-5M168.1 111.8h-5M168.1 113.9h-5M168.9 118.4h5"/>
<path d="M171.6 106.7v-.4M171.9 106.3v.4M173 106.7v-.4M173.4 106.3v.4M173.9 108.6h-5"/>
</g>
<path d="M101.5 52.8h1.8M101.5 50.3h1.8M119.3 47.9l.7-1.7M126.5 47.9l-.7-1.7M127.1 51.2h1.9M127.1 48.7h1.9M170.7 50.6h-1.8M171.6 51.4a.3 .3 0 0 0-.5-.3 .3 .3 0 0 0 0 .5 .3 .3 0 0 0 .5-.2" fill="none" stroke="#000" stroke-width=".21" stroke-dasharray="1.3 .6" stroke-dashoffset=".9"/>
<path d="M44.9 51.2a.86 .86 0 0 0 .8 .3 .86 .86 0 0 0 .7-.6M119.5 48l.7-1.8M126.3 48l-.8-1.8" fill="none" stroke="#000" stroke-width=".21" stroke-dasharray="1.3 .6" stroke-dashoffset="1"/>
<g fill="none" stroke="#000" stroke-width=".21" stroke-dasharray="1.3 .6" stroke-dashoffset=".6">
<path d="M52.5 50.4h-7.6M52.5 52.1h-7.6M52.5 51h-7.6M52.5 51l-.2 .5 .2 .6M53.2 52.1l.3-.5-.3-.6M60.9 52.1h-7.7M60.9 51h-7.7M60.9 50.4h-7.6M101.5 48.6h72.4M102.1 52.4l1.1 .1M102.1 50.7l1.1-.1M127.7 50.8l1.1 .1"/>
<path d="M127.7 49.1l1.1-.1M170.1 52.7l-1.1 .1M170.1 50.9l-1.1-.1M170.7 53.1v-2M171.8 52.4l-.3-.1-.1-.3 .1-.2 .3-.2M172.7 51.6l.3 .2 .1 .2-.1 .3-.3 .1M173.9 48.6h-72.4M173.9 48.3h-72.4M101.5 82.5h72.4M101.5 82.7h72.4M101.5 92h72.4M101.5 91.7h72.4"/>
<path d="M101.7 92.3v7.7M101.7 100.7v7.7M127.3 100v-7.7M127.3 108.4v-7.7M173.9 109h-72.4M173.9 108.7h-72.4M173.9 118.2h-72.4M173.9 118h-72.4"/>
</g>
<g fill="none" stroke="#000" stroke-width=".21" stroke-dasharray="1.3 .6" stroke-dashoffset=".5">
<path d="M44.8 50.9v-.1a.16 .16 0 0 1 .3 0 .16 .16 0 0 1-.1 .2h-.1M46 50.9a.47 .47 0 0 1-.8 0M46.4 50.9a.2 .2 0 0 0-.3-.2 .2 .2 0 0 0-.1 .3 .2 .2 0 0 0 .3-.1h.1M51 49.1v1M54.8 49.1v1M101.7 52.1v-1.1M127.3 49.4v1.1M164.4 51l.7-.6M164.8 50.1l-.7 .7M170.5 51.3v1M171.8 51.6h.9M172.7 52.4h-.9"/>
<path d="M172.7 51.2h-.9M106.5 92.1v-9.7M122.4 89.1h1M122.4 92.2h1M122.8 87.9l.1 .3 .5 .2M135.2 82.4v9.7M140.2 92.1v-9.7M168.9 82.4v9.7M106.5 118.4v-9.8M122.4 111.6h1M123.4 112.3l-.4 .1-.2 .5M123.4 108.5h-1"/>
<path d="M135.2 108.6v9.8M140.2 118.4v-9.8M168.9 108.6v9.8"/>
</g>
<g fill="none" stroke="#000" stroke-width=".21" stroke-dasharray="1.3 .6" stroke-dashoffset=".3">
<path d="M41.9 39.9h2.5M41.9 39.8h2.5M61.4 39.8h2.5M63.9 39.9h-2.5M127.1 51.2v-2.5M170.7 53.1v-2.5M171.2 52.8h2.6M171.8 51.2a.8 .8 0 0 0-.8 .8 .8 .8 0 0 0 .8 .8M172.7 52.8a.8 .8 0 0 0 .8-.8 .8 .8 0 0 0-.8-.8M119.5 91.9v-2.5M122.6 89.4v2.5M122.9 89.4v2.5"/>
<path d="M123.1 89.4v2.5M126.3 91.9v-2.5M101.7 100v.7M119.5 108.9v2.5M122.6 111.4v-2.5M122.9 111.4v-2.5M123.1 111.4v-2.5M126.3 108.9v2.5M127.3 100.7v-.7"/>
</g>
<path d="M53.1 51l.4 .6M53.2 52.1h-.7M53.2 51h-.7M164.3 50.9l-.2-.1 .3 .2-.1-.1M165 50.2l-.2-.1 .3 .3-.1-.2M171.8 52.8v-.4v.4M171.8 51.2v.4v-.4M172.7 52.8v-.4v.4M172.7 51.2v.4v-.4M171.8 94.9v.2v-.4v.2M172.7 94.9v.2v-.4v.2" fill="none" stroke="#000" stroke-width=".21" stroke-dasharray="1.3 .6" stroke-dashoffset=".4"/>
<path d="M171.4 52.6v-1.6M173.6 51v1.6" fill="none" stroke="#000" stroke-width=".21" stroke-dasharray="1.3 .6" stroke-dashoffset=".8"/>
<path d="M51 50.1h3.8M51 49.9h3.8M52.4 50.3h-7.5M54.8 49.1h-3.8M54.8 49.2h-3.8M60.9 50.3h-7.5M171 51.1v1.5M171.8 50.6h1.4M100.4 98.5v3.7M101.1 102.2v-3.7" fill="none" stroke="#000" stroke-width=".21" stroke-dasharray="1.3 .6" stroke-dashoffset=".7"/>
<g fill="none" stroke="#000" stroke-width=".21" stroke-dasharray="1.3 .6" stroke-dashoffset="-.1">
<path d="M101.6 47.9h51M101.6 46.4h51M101.6 46.8h51M171.9 51.4a.55 .55 0 0 1 .8-.5 .55 .55 0 0 1 .1 1 .55 .55 0 0 1-.8-.4l-.1-.1M101.6 87.3h51M101.6 88.5h51M101.6 86.9h51M101.6 88.8h51M101.6 86.8h51M101.6 88.9h51M119.3 91.7h7.2M101.6 112.3h51"/>
<path d="M101.6 113.5h51M101.6 111.9h51M101.6 113.8h51M101.6 111.8h51M101.6 113.9h51M126.5 109h-7.2"/>
</g>
<g fill="none" stroke="#000" stroke-width=".21" stroke-dasharray="1.3 .6" stroke-dashoffset=".2">
<path d="M44.9 51.1h16M44.9 50.9h16M44.9 51.2h16M44.9 50.8h16M60.9 52.5h-16M60.9 52.7h-16M60.9 50.6h-16M60.9 52.4h-16M60.9 50.7h-16M60.9 51.3h-16M60.9 50.9h-16M60.9 52.3h-16"/>
<path d="M60.9 53h-16M60.9 52.8h-16M60.9 50.8h-16M102.1 92.3v16.1M103.2 92.3v16.1M169 92.3v16.1M170.1 92.3v16.1M170.5 92.3v16.1M127.7 108.4v-16.1M128.8 108.4v-16.1"/>
</g>
<path d="M54.2 51.1h-3M171.2 99.1v3" fill="none" stroke="#000" stroke-width=".21" stroke-dasharray="1.3 .6" stroke-dashoffset=".1"/>
<g font-size="4.2" fill="#400080">
<text x="43.8" y="8" transform="rotate(-180 43.8 8)">F-TS110-K-04</text>
<text x="228.7" y="175.7">叉套组焊</text>
<text x="260.1" y="174.6">F-TS110-K-04</text>
</g>
<g font-size="4.1">
<text x="275.1" y="16.7">25</text>
<text x="262.9" y="19.2">其余</text>
</g>
<g font-size="4.1" fill="#0080ff">
<text x="49.8" y="25.7">550</text>
<text x="166.5" y="29.8">200</text>
<text x="49.8" y="35.1">440</text>
<text x="49.8" y="30.1">500</text>
<text x="109" y="35.7">433</text>
<text x="166.5" y="34.9">170</text>
<text x="168.3" y="41.9">100</text>
<text x="47.3" y="44.7">145</text>
<text x="74.9" y="47.3" transform="rotate(-90 74.9 47.3)">34</text>
<text x="95.8" y="42.8">5</text>
<text x="129.6" y="45.1" transform="rotate(-90 129.6 45.1)">13</text>
<text x="137.9" y="46.1" transform="rotate(-90 137.9 46.1)">175</text>
<text x="178.5" y="45.3">63</text>
<text x="24.2" y="49.6" transform="rotate(-90 24.2 49.6)">280</text>
<text x="87.6" y="53.2" transform="rotate(-90 87.6 53.2)">137</text>
<text x="92.2" y="53.5" transform="rotate(-90 92.2 53.5)">70</text>
<text x="119.6" y="51.9">135</text>
<text x="36.9" y="56.1">34</text>
<text x="54.4" y="57.4">70</text>
<text x="97.4" y="58.9" transform="rotate(-90 97.4 58.9)">5</text>
<text x="107.3" y="57.3">365</text>
<text x="178.4" y="59.4">7</text>
<text x="178.4" y="55.1">5</text>
<text x="48.7" y="62.3">321</text>
<text x="112.6" y="62.2">511</text>
<text x="156.1" y="60.4" transform="rotate(-90 156.1 60.4)">65</text>
<text x="160.6" y="60.4" transform="rotate(-90 160.6 60.4)">35</text>
<text x="48.7" y="66.7">725</text>
<text x="118" y="67.2">574</text>
<text x="152.3" y="67.2">574</text>
<text x="168.2" y="67.2">100</text>
<text x="120.5" y="73.9" transform="rotate(-3 120.5 73.9)">4 5 °</text>
<text x="167.7" y="75.3">115</text>
<text x="154.7" y="79.2">211</text>
<text x="162.4" y="99" transform="rotate(-90 162.4 99)">70</text>
<text x="180.5" y="96.6">5</text>
<text x="95.4" y="103.7" transform="rotate(-90 95.4 103.7)">450</text>
<text x="167.1" y="102.5" transform="rotate(-90 167.1 102.5)">8</text>
<text x="185.7" y="105.8" transform="rotate(-90 185.7 105.8)">145</text>
<text x="200.2" y="108.1">9</text>
<text x="215.3" y="112.5">6</text>
<text x="180.1" y="116.9" transform="rotate(-90 180.1 116.9)">44</text>
<text x="189.2" y="114">5</text>
<text x="189.2" y="122.7">4</text>
<text x="188.2" y="128.8">10</text>
<text x="233.8" y="129">12</text>
<text x="226.5" y="133.3">7</text>
<text x="264.3" y="137.5">8</text>
<text x="189.2" y="140.2">1</text>
<text x="255.6" y="142.2">13</text>
<text x="279.1" y="158.1">11</text>
<text x="220.7" y="162.1">3</text>
<text x="231" y="162.1">2</text>
<text x="266.3" y="162.1">14</text>
<text x="8" y="203.5">序号</text>
<text x="85.7" y="203.5">数量</text>
</g>
<text font-size="4.1" fill="#808000" x="132.5" y="124.5">1453</text>
<g font-size="2.8" fill="#0080ff">
<text x="10.7" y="138.2">14</text>
<text x="10.7" y="142.8">13</text>
<text x="26.4" y="142.8">FXB-T5*177*50-Q235</text>
<text x="28.6" y="138.2">TS90-01-04-Q235</text>
<text x="63.1" y="138.2">方形板-机加</text>
<text x="66.6" y="142.8">方形板</text>
<text x="89.1" y="138.2">1</text>
<text x="89.1" y="142.8">4</text>
<text x="102.2" y="138.2">钢板Q235</text>
<text x="102.2" y="142.8">钢板Q235</text>
<text x="123.2" y="138.2">2.81</text>
<text x="123.2" y="142.8">0.45</text>
<text x="136" y="138.2">2.81</text>
<text x="136.8" y="142.8">1.8</text>
<text x="10.7" y="147.3">12</text>
<text x="28.6" y="147.3">YG-φ25-500-45#</text>
<text x="68" y="147.3">圆钢</text>
<text x="89.1" y="147.3">1</text>
<text x="102.9" y="147.3">圆钢45#</text>
<text x="123.2" y="147.3">1.23</text>
<text x="136.1" y="147.3">1.23</text>
<text x="10.7" y="151.9">11</text>
<text x="25.7" y="151.9">WFG-T3*Φ20-75-Q235</text>
<text x="66.6" y="151.9">无缝管</text>
<text x="89.1" y="151.9">1</text>
<text x="100.8" y="151.9">无缝管Q235</text>
<text x="123.2" y="151.9">0.09</text>
<text x="136.1" y="151.9">0.09</text>
<text x="10.7" y="156.5">10</text>
<text x="11.4" y="161">9</text>
<text x="27.2" y="156.5">CG-T5x5#-100-Q235</text>
<text x="28.6" y="161">YG-φ12-60-Q235</text>
<text x="68.1" y="156.5">槽钢</text>
<text x="68.1" y="161">圆钢</text>
<text x="89.1" y="156.5">2</text>
<text x="89.1" y="161">1</text>
<text x="105" y="156.5">Q235</text>
<text x="105" y="161">Q235</text>
<text x="123.2" y="156.5">0.43</text>
<text x="123.2" y="161">0.05</text>
<text x="136.1" y="156.5">0.86</text>
<text x="136.1" y="161">0.05</text>
<text x="11.4" y="165.6">8</text>
<text x="28.6" y="165.6">TS90-01-12-Q235</text>
<text x="64.5" y="165.6">槽钢-机加</text>
<text x="89.1" y="165.6">2</text>
<text x="102.2" y="165.6">槽钢Q235</text>
<text x="123.2" y="165.6">1.69</text>
<text x="136.1" y="165.6">3.38</text>
<text x="11.4" y="170.1">7</text>
<text x="27.2" y="170.1">CG-T5*5#-321-Q235</text>
<text x="68.1" y="170.1">槽钢</text>
<text x="89.1" y="170.1">1</text>
<text x="102.2" y="170.1">槽钢Q235</text>
<text x="123.2" y="170.1">1.71</text>
<text x="136.1" y="170.1">1.71</text>
<text x="11.4" y="174.7">6</text>
<text x="11.4" y="179.2">5</text>
<text x="28.6" y="179.2">TS90-01-10-Q345</text>
<text x="34.2" y="174.7">EALK-8#</text>
<text x="66.7" y="174.7">8#链扣</text>
<text x="66.7" y="179.2">固定板</text>
<text x="89.1" y="174.7">2</text>
<text x="89.1" y="179.2">2</text>
<text x="102.2" y="179.2">钢板Q345</text>
<text x="106.4" y="174.7">45</text>
<text x="123.2" y="174.7">0.04</text>
<text x="124" y="179.2">0.1</text>
<text x="136.1" y="174.7">0.08</text>
<text x="136.8" y="179.2">0.2</text>
<text x="11.4" y="183.8">4</text>
<text x="25.1" y="183.8">JG-T5*63*40-321-Q235</text>
<text x="68.1" y="183.8">角钢</text>
<text x="89.1" y="183.8">1</text>
<text x="105" y="183.8">Q235</text>
<text x="123.2" y="183.8">1.25</text>
<text x="136.1" y="183.8">1.25</text>
<text x="11.4" y="188.3">3</text>
<text x="25.8" y="188.3">FXB-T5*100*195-Q235</text>
<text x="66.7" y="188.3">方形板</text>
<text x="89.1" y="188.3">6</text>
<text x="105" y="188.3">Q235</text>
<text x="123.3" y="188.3">0.76</text>
<text x="136.1" y="188.3">4.56</text>
<text x="11.4" y="192.9">2</text>
<text x="11.4" y="197.4">1</text>
<text x="25.1" y="192.9">F-TS110-K-04-01-Q235</text>
<text x="27.9" y="197.4">TS110-01-01-Q235</text>
<text x="63.1" y="197.4">方形板-机加</text>
<text x="64.6" y="192.9">槽钢-机加</text>
<text x="89.1" y="192.9">2</text>
<text x="89.1" y="197.4">2</text>
<text x="102.2" y="192.9">槽钢Q235</text>
<text x="102.2" y="197.4">钢板Q235</text>
<text x="122.6" y="197.4">21.65</text>
<text x="123.3" y="192.9">4.29</text>
<text x="136.1" y="192.9">8.58</text>
<text x="136.1" y="197.4">43.3</text>
<text x="36.3" y="202.8">代号</text>
<text x="68" y="202.8">名称</text>
<text x="102.2" y="202.8">Material</text>
<text x="121.8" y="202.8">WEIGHT</text>
<text x="136" y="202.8">总重</text>
</g>
<text font-size="2.8" fill="#400080" x="263.9" y="186.5">69.92</text>
<g font-size="2.8">
<text x="244.9" y="193.1">1:20</text>
<text x="223.1" y="203.6">01.03.0616</text>
</g>
<g font-size="1.7">
<text x="200.5" y="185.1">更改</text>
<text x="258.4" y="182.5">共</text>
<text x="262.6" y="182.5">张</text>
<text x="278.4" y="182.5">第</text>
<text x="282.6" y="182.5">张</text>
<text x="178.3" y="191">设计</text>
<text x="178.3" y="186.7">标记</text>
<text x="184.5" y="186.6">处数</text>
<text x="191.4" y="186.6">分区</text>
<text x="199.4" y="187.6">文件号</text>
<text x="201.4" y="190.9">日期</text>
<text x="208.4" y="186.7">签名</text>
<text x="209.6" y="190.9">2023/8/11</text>
<text x="215.5" y="186.7">日期</text>
<text x="224.4" y="186.7">数量</text>
<text x="235.2" y="186.7">材料</text>
<text x="246.3" y="186.7">比例</text>
<text x="254.8" y="186.7">单重</text>
<text x="274.7" y="186.7">总重</text>
<text x="178.3" y="195.2">校对</text>
<text x="201.4" y="195.2">表面积</text>
<text x="210.8" y="195.2">3.61488</text>
<text x="178.3" y="203.7">工艺</text>
<text x="178.3" y="199.5">审核</text>
<text x="205.5" y="203.8">自制专用件</text>
<text x="206.5" y="199.1">物料类别</text>
<text x="232.3" y="199.1">物料代码</text>
</g>
</svg>
